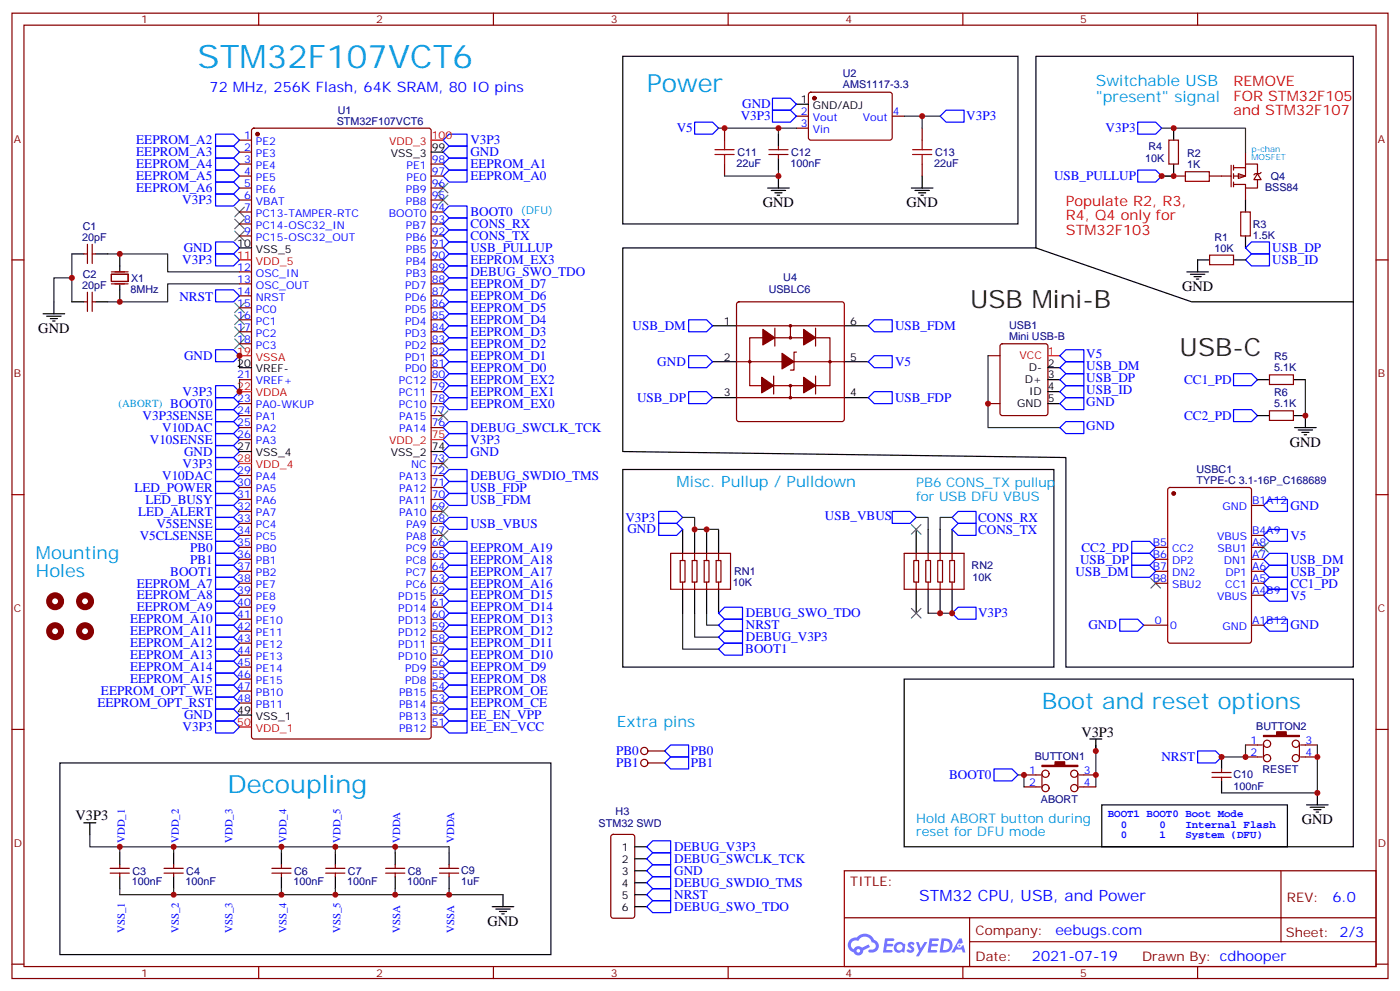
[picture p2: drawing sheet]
<svg xmlns="http://www.w3.org/2000/svg" width="412mm" height="292mm" viewBox="0 0 412 292" stroke-linecap="round" stroke-linejoin="round" font-family="sans-serif">
<g fill="none" stroke="#870000" stroke-width=".35">
<path d="M3.5 3.9h405.4v284.3h-405.4zM7.1 7.4h398.2v277.3h-398.2zM76.2 3.9v3.5M145.3 3.9v3.5M214.5 3.9v3.5M283.6 3.9v3.5M352.8 3.9v3.5M3.5 76.6h3.6M405.3 76.6h3.6M3.5 145.7h3.6M405.3 145.7h3.6M3.5 214.8h3.6"/>
<path d="M405.3 214.8h3.6M248.7 256.5h156.6v28.2h-156.6zM377.3 256.5v20.9M248.7 270.3h156.5M285.6 277.4h119.6M285.6 270.3v14.1M3.5 284h3.6M76.2 284.7v3.5M145.3 284.7v3.5M214.5 284.7v3.5M283.6 284.7v3.5M352.8 284.7v3.5"/>
<path d="M405.3 284h3.6"/>
</g>
<g fill="#5487ff">
<path d="M267.7 277.6a1.22 1.22 0 0 1 1.7 .3l-.4 .6a.47 .47 0 0 0-.3-.4 .47 .47 0 0 0-.5 .2l.1 .2a1.14 1.14 0 0 1 .8 1.8 1.14 1.14 0 0 1-1.9-.1l-.2-.1 .5-.6 .7 .4a.29 .29 0 0 0 .3-.2 .29 .29 0 0 0-.2-.3 1.04 1.04 0 0 1-.6-1.8z"/>
<path d="M260.7 276.4h2.4l.3 .2-.2 .5h-1.8l-.1 .9h1.5l.3 .4-.3 .3h-1.6l-.2 1.1 1.7 .1 .2 .3-.2 .3-2.6 .1z"/>
<path d="M273.8 276.4h2.4l.3 .2-.1 .5h-1.8l-.2 .9h1.6l.3 .4-.4 .3h-1.6l-.1 1.1 1.7 .1 .2 .3-.2 .3h-2.6z"/>
<path d="M282.6 276.4h.7l.3 1.3-.6 .3a.69 .69 0 0 0-1 .2 .69 .69 0 0 0 .4 1 .69 .69 0 0 0 .9-.6l.5-.3 .6 2.2h-.8l-.2-.8h-1.8l-.5 .8h-.8z"/>
<path d="M269.8 277.5h.8l.6 1.8 1.1-1.8h.9l-2.6 4.2h-.8l.9-1.6z"/>
<path d="M277.4 276.4l-.6 4.2h1.3a2.11 2.11 0 0 0 2.5-2.2 2.11 2.11 0 0 0-2.5-2zM278.1 277.1a1.39 1.39 0 0 1 1.7 1.5 1.39 1.39 0 0 1-1.8 1.2h-.3z"/>
<path d="M263.7 278a1.54 1.54 0 0 0-.1 2.2 1.54 1.54 0 0 0 2.2 .1l.6 .3 .3-2.3-.2-.3h-.4a1.49 1.49 0 0 0-2.4 0zM264 279a.94 .94 0 0 1 1.8 0 .94 .94 0 0 1-1.8 0z"/>
<path d="M250.4 276.8a2.18 2.18 0 0 0 1.1 3.7 1.44 1.44 0 0 0 1.6 .9 1.44 1.44 0 0 0 1.2-1.5l2-1-.5-.7-1.9 1a1.47 1.47 0 0 0-2.4 .4 1.39 1.39 0 0 1-.7-1.9 1.39 1.39 0 0 1 2-.5 2.12 2.12 0 0 1 2.2-1.3 2.12 2.12 0 0 1 1.9 1.7 1.14 1.14 0 0 1 1.1 1.4 1.14 1.14 0 0 1-1.7 .7 .43 .43 0 0 0-.5 .4 .43 .43 0 0 0 .4 .5 1.98 1.98 0 0 0 2.5-1.3 1.98 1.98 0 0 0-1.2-2.5 3.1 3.1 0 0 0-5.3-.7l-.9 .1zM252.3 280.1a.55 .55 0 0 1 1.1 0 .55 .55 0 0 1-1.1 0z"/>
<circle cx="282.6" cy="278.5" r=".26"/>
</g>
<g fill="none" stroke="#00f" stroke-width=".35">
<path d="M63.5 39.5h5.3l1.8 1.8-1.8 1.7h-5.3zM132.3 39.5h5.3v3.5h-5.3l-1.8-1.7zM204.6 36h5.3l1.8 1.7-1.8 1.8h-5.3zM227.5 32.5h5.3l1.8 1.7-1.8 1.8h-5.3zM227.5 28.9h5.3l1.8 1.8-1.8 1.8h-5.3zM278.7 32.5h5.3v3.5h-5.3l-1.8-1.8zM63.5 57.2h5.3l1.8 1.7-1.8 1.8h-5.3zM63.5 43h5.3l1.8 1.8-1.8 1.8h-5.3zM63.5 46.6h5.3l1.8 1.7-1.8 1.8h-5.3zM63.5 50.1h5.3l1.8 1.8-1.8 1.7h-5.3zM63.5 53.6h5.3l1.8 1.8-1.8 1.8h-5.3zM130.5 44.8l1.8-1.8h5.3v3.6h-5.3z"/>
<path d="M130.5 48.3l1.8-1.7h5.3v3.5h-5.3zM130.5 51.9l1.8-1.8h5.3v3.5h-5.3zM63.5 74.8h5.3l1.8 1.8-1.8 1.7h-5.3zM63.5 71.3h5.3l1.8 1.7-1.8 1.8h-5.3zM130.5 62.4l1.8-1.7h5.3v3.5h-5.3zM130.5 73l1.8-1.7h5.3v3.5h-5.3zM63.5 85.4h5.3l1.8 1.7-1.8 1.8h-5.3zM130.5 80.1l1.8-1.8h5.3v3.5h-5.3zM130.5 83.6l1.8-1.8h5.3v3.6h-5.3zM130.5 87.1l1.8-1.7h5.3v3.5h-5.3zM130.5 90.7l1.8-1.8h5.3v3.5h-5.3zM130.5 97.7l1.8-1.7h5.3v3.5h-5.3z"/>
<path d="M130.5 94.2l1.8-1.8h5.3v3.6h-5.3zM63.5 103h5.3l1.8 1.8-1.8 1.7h-5.3zM63.5 113.6h5.3l1.8 1.8-1.8 1.7h-5.3zM63.5 117.1h5.3l1.8 1.8-1.8 1.8h-5.3zM130.5 104.8l1.8-1.8h5.3v3.5h-5.3zM130.5 101.2l1.8-1.7h5.3v3.5h-5.3zM132.3 106.5h5.3v3.6h-5.3l-1.8-1.8zM312.2 115.4l1.8-1.8h5.3v3.5h-5.3zM314 110.1h5.3v3.5h-5.3l-1.8-1.8zM314 106.5h5.3v3.6h-5.3l-1.8-1.8zM314 103h5.3v3.5h-5.3l-1.8-1.7zM314 117.1h5.3v3.6h-5.3l-1.8-1.8z"/>
<path d="M63.5 131.2h5.3l1.8 1.8-1.8 1.8h-5.3zM63.5 138.3h5.3l1.8 1.8-1.8 1.7h-5.3zM63.5 124.2h5.3l1.8 1.7-1.8 1.8h-5.3zM63.5 127.7h5.3l1.8 1.8-1.8 1.7h-5.3zM63.5 120.7h5.3l1.8 1.7-1.8 1.8h-5.3zM130.5 129.5l1.8-1.8h5.3v3.5h-5.3zM130.5 133l1.8-1.8h5.3v3.6h-5.3zM130.5 125.9l1.8-1.7h5.3v3.5h-5.3zM314 124.2h5.3v3.5h-5.3l-1.8-1.8zM63.5 148.9h5.3l1.8 1.7-1.8 1.8h-5.3zM63.5 145.3h5.3l1.8 1.8-1.8 1.8h-5.3zM63.5 141.8h5.3l1.8 1.8-1.8 1.7h-5.3z"/>
<path d="M63.5 152.4h5.3l1.8 1.8-1.8 1.7h-5.3zM63.5 155.9h5.3l1.8 1.8-1.8 1.8h-5.3zM130.5 147.1l1.8-1.8h5.3v3.6h-5.3zM130.5 143.6l1.8-1.8h5.3v3.5h-5.3zM130.5 140.1l1.8-1.8h5.3v3.5h-5.3zM63.5 166.5h5.3l1.8 1.8-1.8 1.7h-5.3zM63.5 170h5.3l1.8 1.8-1.8 1.8h-5.3zM63.5 173.6h5.3l1.8 1.7-1.8 1.8h-5.3zM63.5 177.1h5.3l1.8 1.8-1.8 1.7h-5.3zM130.5 178.9l1.8-1.8h5.3v3.5h-5.3zM130.5 175.3l1.8-1.7h5.3v3.5h-5.3zM130.5 171.8l1.8-1.8h5.3v3.6h-5.3z"/>
<path d="M130.5 164.7l1.8-1.7h5.3v3.5h-5.3zM130.5 161.2l1.8-1.7h5.3v3.5h-5.3zM132.3 166.5h5.3v3.5h-5.3l-1.8-1.7zM213.4 178.9h5.3v3.5h-5.3l-1.7-1.8zM63.5 180.6h5.3l1.8 1.8-1.8 1.8h-5.3zM63.5 184.2h5.3l1.8 1.7-1.8 1.8h-5.3zM63.5 187.7h5.3l1.8 1.7-1.8 1.8h-5.3zM63.5 191.2h5.3l1.8 1.8-1.8 1.7h-5.3zM63.5 194.7h5.3l1.8 1.8-1.8 1.8h-5.3zM63.5 198.3h5.3l1.8 1.7-1.8 1.8h-5.3zM130.5 196.5l1.8-1.8h5.3v3.6h-5.3zM130.5 193l1.8-1.8h5.3v3.5h-5.3z"/>
<path d="M130.5 189.4l1.8-1.7h5.3v3.5h-5.3zM130.5 185.9l1.8-1.7h5.3v3.5h-5.3zM130.5 182.4l1.8-1.8h5.3v3.6h-5.3zM132.3 198.3h5.3v3.5h-5.3l-1.8-1.8zM211.7 184.2l1.7-1.8h5.3v3.5h-5.3zM63.5 212.4h5.3l1.8 1.7-1.8 1.8h-5.3zM63.5 208.8h5.3l1.8 1.8-1.8 1.8h-5.3zM130.5 207.1l1.8-1.8h5.3v3.5h-5.3zM130.5 203.6l1.8-1.8h5.3v3.5h-5.3zM130.5 210.6l1.8-1.8h5.3v3.6h-5.3zM130.5 214.1l1.8-1.7h5.3v3.5h-5.3zM292.8 226.5h5.3l1.8 1.7-1.8 1.8h-5.3z"/>
<path d="M352.8 221.2h5.3l1.7 1.8-1.7 1.7h-5.3zM190.5 260l1.8-1.8h5.3v3.6h-5.3zM190.5 252.9l1.8-1.7h5.3v3.5h-5.3zM190.5 249.4l1.8-1.7h5.3v3.5h-5.3zM192.3 254.7h5.3v3.5h-5.3l-1.8-1.7zM190.5 267.1l1.8-1.8h5.3v3.5h-5.3zM192.3 261.8h5.3v3.5h-5.3l-1.8-1.8z"/>
</g>
<g fill="none" stroke="#870000" stroke-width=".35">
<path d="M213.4 37.7v3.6M234.6 34.2h3.5M234.6 37.7h3.5M238.4 27.4l.4-.2h23.6l.4 .7v12.9l-.7 .5-23.5-.1-.5-.6v-12.7zM262.8 34.2h3.5M271.6 37.7v3.6M213.4 48.3v3.6M226.5 45.5h5.6M226.5 44.1h5.6M229.3 43v1.1M229.3 45.5v1.1M271.6 48.3v3.6"/>
<path d="M365.5 62.4h2.8v7.1h-2.8zM291 104.8h3.6M291 118.9h3.6M294.8 101.5l.5-.3h12.7l.6 .5 .1 20-.5 .7h-12.9l-.7-.4v-20zM197.6 163h17.6v10.6h-17.6zM200.4 165.1h1.4v6.4h-1.4zM201.1 163v2.1M201.1 171.5v2.1M203.9 165.1h1.4v6.4h-1.4zM204.6 163v2.1M204.6 171.5v2.1M207.4 165.1h1.4v6.4h-1.4z"/>
<path d="M208.1 163v2.1M208.1 171.5v2.1M211 165.1h1.4v6.4h-1.4zM211.7 163v2.1M211.7 171.5v2.1M266.3 163h17.7v10.6h-17.7zM269.2 165.1h1.4v6.4h-1.4zM269.9 163v2.1M269.9 171.5v2.1M272.7 165.1h1.4v6.4h-1.4zM273.4 163v2.1M273.4 171.5v2.1"/>
<path d="M276.2 165.1h1.4v6.4h-1.4zM276.9 163v2.1M276.9 171.5v2.1M279.8 165.1h1.4v6.4h-1.4zM280.5 163v2.1M280.5 171.5v2.1M366.9 219.4h4.9M372.2 219.1v4.2M382.8 219.1v4.2M383.1 219.4h5M301.6 228.2h5M301.6 231.8h5"/>
<path d="M306.9 227.9v4.2M317.5 227.9v4.2M317.9 228.2h4.9M317.9 231.8h4.9M366.9 223h4.9M383.1 223h5M32.5 257.2h5.6M32.5 255.8h5.6M35.3 254.7v1.1M35.3 257.2v1M48.3 257.2h5.7M48.3 255.8h5.7"/>
<path d="M51.2 254.7v1.1M51.2 257.2v1M80.1 257.2h5.6M80.1 255.8h5.6M82.9 254.7v1.1M82.9 257.2v1M96 257.2h5.6M96 255.8h5.6M98.8 254.7v1.1M98.8 257.2v1M113.6 257.2h5.6M113.6 255.8h5.6"/>
<path d="M116.4 254.7v1.1M116.4 257.2v1M129.5 257.2h5.6M129.5 255.8h5.6M132.3 254.7v1.1M132.3 257.2v1M180.2 246l.4-.2h5.7l.6 .4 .1 23.6-.5 .6-5.9 .1-.6-.5-.1-23.5z"/>
<circle cx="373.2" cy="219.1" r="1.06"/>
<circle cx="381.7" cy="219.1" r="1.06"/>
<circle cx="308" cy="227.9" r="1.06"/>
<circle cx="308" cy="232.1" r="1.06"/>
<circle cx="316.4" cy="227.9" r="1.06"/>
<circle cx="316.4" cy="232.1" r="1.06"/>
<circle cx="373.2" cy="223.3" r="1.06"/>
<circle cx="381.7" cy="223.3" r="1.06"/>
</g>
<g fill="none" stroke="#000" stroke-width=".35">
<path d="M183.4 16.6h116.5v49.4h-116.5zM229.3 39.5v3.5M234.6 30.7h3.5M226.1 55.4h6.4M227.2 56.1h4.2M228.2 56.8h2.2M229 57.5h.7M229.3 46.6v3.5M229.3 51.9v3.5M268.5 55.4h6.3M269.5 56.1h4.3M270.6 56.8h2.1"/>
<path d="M271.3 57.5h.7M271.6 51.9v3.5M366.9 58.9v3.5M366.9 69.5v3.5M12.7 92.4h6.3M13.8 93.1h4.2M14.8 93.8h2.1M15.5 94.5h.7M15.9 88.9v3.5M308.7 108.3h3.5M308.7 111.8h3.5M308.7 115.4h3.5"/>
<path d="M308.7 118.9h3.5M183.4 138.3h127v58.2h-127zM201.1 155.9v7.1M204.6 155.9v7.1M208.1 155.9v7.1M211.7 155.9v7.1M269.9 155.9v7.1M273.4 155.9v7.1M276.9 155.9v7.1M280.5 155.9v7.1M201.1 173.6v7M204.6 173.6v7"/>
<path d="M208.1 173.6v7M211.7 173.6v7M269.9 173.6v7M273.4 173.6v7M276.9 173.6v7M280.5 173.6v7M266.3 200h132.3v49.4h-132.3zM321 217.7h3.6M322.8 217.7v3.5M17.6 224.7h144.7v56.5h-144.7zM384.9 237.1h6.3M385.9 237.8h4.3"/>
<path d="M387 238.5h2.1M387.7 239.2h.7M388.1 233.5v3.6M24.7 242.4h3.5M26.5 242.4v3.5M35.3 251.2v3.5M35.3 258.2v3.6M51.2 251.2v3.5M51.2 258.2v3.6M82.9 251.2v3.5M82.9 258.2v3.6M98.8 251.2v3.5"/>
<path d="M98.8 258.2v3.6M116.4 251.2v3.5M116.4 258.2v3.6M132.3 251.2v3.5M132.3 258.2v3.6M187 249.4h3.5M187 252.9h3.5M187 256.5h3.5M187 260h3.5M145 267.1h6.3M146 267.8h4.3M147.1 268.5h2.1"/>
<path d="M147.8 269.2h.7M148.2 263.5v3.6M187 263.5h3.5M187 267.1h3.5"/>
</g>
<g fill="none" stroke="#008700" stroke-width=".35">
<path d="M211.7 37.7h17.6v1.8M229.3 37.7h5.3M266.3 34.2h10.6M271.6 34.2v3.5M229.3 50.1v1.8h-15.9M21.2 74.8v14.1M31.7 74.8h17.7v5.3h21.2M21.2 81.8h-5.3v7.1M70.6 83.6h-21.2v5.3h-17.7M70.6 104.8v3.5M70.6 111.8v3.6M291 104.8v21.1h21.2"/>
<path d="M201.1 180.6v10.6h10.6M204.6 180.6v7.1h7.1M208.1 180.6v3.6h3.6M322.8 219.4v12.4M366.9 219.4v3.6h-7.1M388.1 219.4v14.1h-28.3M299.9 228.2h1.7v3.6M26.5 245.9v3.5h105.8v1.8M35.3 249.4v1.8M51.2 249.4v1.8M82.9 249.4v1.8M98.8 249.4v1.8"/>
<path d="M116.4 249.4v1.8M35.3 261.8v1.7h112.9M51.2 261.8v1.7M82.9 261.8v1.7M98.8 261.8v1.7M116.4 261.8v1.7M132.3 261.8v1.7"/>
</g>
<g fill="#870000" stroke="#870000" stroke-width=".35">
<path d="M372.2 216.6h3.9v-1.1h2.8v1.1h3.9v.4h-10.6z"/>
<path d="M306.9 225.4h3.9v-1h2.8v1h3.9v.4h-10.6z"/>
<circle cx="239.9" cy="28.9" r=".53"/>
</g>
<g fill="none" stroke="#3c3" stroke-width=".35">
<path d="M129.1 54l2.8 2.8M129.1 57.5l2.8 2.8M131.9 54l-2.8 2.8M131.9 57.5l-2.8 2.8M69.1 61l2.9 2.9M69.1 64.6l2.9 2.8M69.1 68.1l2.9 2.8M72 61l-2.9 2.9M72 64.6l-2.9 2.8M72 68.1l-2.9 2.8M69.1 99.8l2.9 2.9M72 99.8l-2.9 2.9"/>
<path d="M129.1 135.1l2.8 2.8M131.9 135.1l-2.8 2.8"/>
</g>
<path d="M308.7 104.8h3.5" fill="none" stroke="#f00" stroke-width=".35"/>
<path d="M210.6 45.5h5.7M210.6 44.1h5.7M213.4 41.3v2.8M213.4 45.5v2.8M268.8 45.5h5.7M268.8 44.1h5.7M271.6 41.3v2.8M271.6 45.5v2.8" fill="none" stroke="#a10000" stroke-width=".35"/>
<path d="M18 177.1a1.76 1.76 0 0 0-2.6-1.6 1.76 1.76 0 0 0-.1 3.1 1.76 1.76 0 0 0 2.7-1.4M26.8 177.1a1.76 1.76 0 0 0-2.6-1.6 1.76 1.76 0 0 0-.1 3.1 1.76 1.76 0 0 0 2.7-1.4M18 185.9a1.76 1.76 0 0 0-2.6-1.5 1.76 1.76 0 0 0-.1 3 1.76 1.76 0 0 0 2.7-1.3M26.8 185.9a1.76 1.76 0 0 0-2.6-1.5 1.76 1.76 0 0 0-.1 3 1.76 1.76 0 0 0 2.7-1.3" fill="none" stroke="#850000" stroke-width="1.8"/>
<path d="M364.8 51.2l2.1 .7-2.1 .7z" fill="#fff" stroke="#870000" stroke-width=".35"/>
<g fill="none" stroke="#870000" stroke-width=".35">
<path d="M359.8 51.9h2.9M362.7 48.7v6.3M363.4 49.4h3.5M363.4 48.7v1.4M363.4 51.2v1.4M363.4 53.6v1.4M366.9 48.3h3.5v2.9M366.9 48.3v3.6h-3.5M366.9 44.8v3.5M366.9 55.4v3.5M370.4 51.2l1.1 1.7h-2.1zM370.4 52.9v2.5h-3.5v-1.1h-3.5"/>
<path d="M371.5 50.8l-.4 .4h-1.4l-.3 .3"/>
</g>
<path d="M335.1 36h5.3l1.8 1.7-1.8 1.8h-5.3zM335.1 50.1h5.3l1.8 1.8-1.8 1.7h-5.3zM366.9 73l1.8-1.7h5.2v3.5h-5.2z" fill="none" stroke="#00f" stroke-width=".35"/>
<path d="M342.2 37.7h24.7v7.1" fill="none" stroke="#008700" stroke-width=".35"/>
<path d="M352.8 76.6v3.5M349.6 80.1h6.4M350.7 80.8h4.2M351.7 81.5h2.1M352.4 82.2h.7" fill="none" stroke="#000" stroke-width=".35"/>
<path d="M217.2 89.1l.5-.2h30.3l.5 .2 .2 .5v33.9l-.2 .5-.5 .2h-30.3l-.5-.3-.2-.4v-33.9z" fill="#fff" stroke="#870000" stroke-width=".35"/>
<g fill="none" stroke="#000" stroke-width=".35">
<path d="M345.7 37.7v3.6M127 44.8h3.5M345.7 48.3v3.6M21.2 74.8h3.5M28.2 74.8h3.5M35.3 74.8v4.9M70.6 73h3.5M183.4 73h121.8v-56.4h93.4v179.9h-84.6v-61.7l-130.6-1.8zM305.2 73l45.8 15.9h47.6M352.8 76.6h3.5M363.4 76.6h3.5M21.2 88.9h3.5"/>
<path d="M28.2 88.9h3.5M35.3 84v4.9M209.9 96h7.1M248.7 96h7.1M70.6 108.3h3.5M209.9 106.5h7.1M209.9 117.1h7.1M248.7 106.5h7.1M248.7 117.1h7.1M370.4 111.8h3.5M381 111.8h3.5M70.6 133h3.5"/>
<path d="M127 133h3.5M370.4 122.4h3.5M381 122.4h3.5v3.5M381.4 125.9h6.3M382.4 126.6h4.2M383.5 127.4h2.1M384.2 128.1h.7M70.6 210.6h3.5M324.6 237.1h54.6v12.3h-54.6zM359.8 223v3.5M359.8 230v3.5"/>
</g>
<g fill="none" stroke="#870000" stroke-width=".35">
<path d="M74.3 38l.5-.3h51.5l.6 .5 .1 178.8-.5 .6-51.7 .1-.7-.5v-178.7zM70.6 51.9h3.5M70.6 41.3h3.5M70.6 44.8h3.5M70.6 48.3h3.5M70.6 55.4h3.5M70.6 58.9h3.5M127 51.9h3.5M127 48.3h3.5M127 55.4h3.5M127 58.9h3.5M344.3 41.3h2.8v7h-2.8z"/>
<path d="M345.7 51.9h3.5M349.2 50.6h7v2.8h-7zM356.3 51.9h3.5M24.7 74.8h1.1M25.8 72v5.6M27.2 72v5.6M27.2 74.8h1M70.6 62.4h3.5M70.6 66h3.5M70.6 69.5h3.5M127 62.4h3.5M127 66h3.5"/>
<path d="M127 69.5h3.5M127 76.6h3.5M127 73h3.5M356.3 75.1h7.1v2.9h-7.1zM24.7 88.9h1.1M25.8 86.1v5.6M27.2 86.1v5.6M27.2 88.9h1M32.8 80.8h4.9v2.1h-4.9zM32.8 80.1h4.9M32.8 83.6h4.9M70.6 80.1h3.5"/>
<path d="M70.6 83.6h3.5M70.6 87.1h3.5M70.6 90.7h3.5M70.6 94.2h3.5M70.6 97.7h3.5M127 80.1h3.5M127 83.6h3.5M127 87.1h3.5M127 90.7h3.5M127 94.2h3.5M127 97.7h3.5M217 96h31.7"/>
<path d="M220.8 99.5h23.7v14.1h-23.7zM228.2 96.7v5.3M232.8 96v3.5M240.2 96.7v5.3M70.6 101.2h3.5M70.6 111.8h3.5M70.6 118.9h3.5M127 101.2h3.5M127 111.8h3.5M127 118.9h3.5M127 115.4h3.5M127 108.3h3.5"/>
<path d="M127 104.8h3.5M217 117.1h31.7M217 106.5h31.7M227.9 110.8v5.3M232.8 113.6v3.5M234.6 103.7h-.7v5.3h-1.1M240.2 110.8v5.3M373.9 110.4h7.1v2.8h-7.1zM70.6 122.4h3.5M70.6 125.9h3.5M70.6 129.5h3.5M127 122.4h3.5"/>
<path d="M127 125.9h3.5M127 136.5h3.5M373.9 121h7.1v2.8h-7.1zM70.6 140.1h3.5M70.6 143.6h3.5M70.6 147.1h3.5M70.6 150.6h3.5M70.6 154.2h3.5M70.6 157.7h3.5M127 140.1h3.5M127 143.6h3.5M127 147.1h3.5"/>
<path d="M127 150.6h3.5M127 154.2h3.5M127 157.7h3.5M344.2 143.8l.5-.2h23.2l.7 .4 .1 44.7-.5 .7h-23.5l-.7-.4v-44.7zM368.7 157.7h3.5M368.7 148.9h3.5M70.6 161.2h3.5M70.6 164.7h3.5M70.6 168.3h3.5M70.6 171.8h3.5M70.6 175.3h3.5M70.6 178.9h3.5"/>
<path d="M127 161.2h3.5M127 164.7h3.5M127 168.3h3.5M127 171.8h3.5M127 175.3h3.5M127 178.9h3.5M340.4 161.2h3.6M340.4 164.7h3.6M340.4 168.3h3.6M340.4 171.8h3.6M368.7 161.2h3.5M368.7 164.7h3.5"/>
<path d="M368.7 168.3h3.5M368.7 171.8h3.5M368.7 175.3h3.5M70.6 182.4h3.5M70.6 185.9h3.5M70.6 189.4h3.5M70.6 193h3.5M70.6 196.5h3.5M127 182.4h3.5M127 185.9h3.5M127 189.4h3.5M127 193h3.5"/>
<path d="M127 196.5h3.5M336.9 184.2h7.1M368.7 184.2h3.5M70.6 200h3.5M70.6 203.6h3.5M70.6 207.1h3.5M127 200h3.5M127 203.6h3.5M127 207.1h3.5M127 214.1h3.5M127 210.6h3.5M190.9 221.2h4.9"/>
<path d="M190.9 224.7h4.9M357 229h5.7M357 227.5h5.7M359.8 226.5v1M359.8 229v1"/>
<circle cx="232.8" cy="96" r=".35"/>
<circle cx="232.8" cy="99.5" r=".35"/>
<circle cx="220.8" cy="106.5" r=".35"/>
<circle cx="232.8" cy="113.6" r=".35"/>
<circle cx="232.8" cy="117.1" r=".35"/>
<circle cx="244.5" cy="106.5" r=".35"/>
<circle cx="189.8" cy="221.2" r="1.06"/>
<circle cx="189.8" cy="224.7" r="1.06"/>
</g>
<g fill="#870000" stroke="#870000" stroke-width=".35">
<path d="M230.4 104.1l3.5 2.4-3.5 2.2z"/>
<path d="M224.7 97l3.5 2.5-3.5 2.1z"/>
<path d="M236.7 97l3.5 2.5-3.5 2.1z"/>
<path d="M224.4 111.1l3.5 2.5-3.5 2.1z"/>
<path d="M236.7 111.1l3.5 2.5-3.5 2.1z"/>
<circle cx="75.8" cy="39.5" r=".53"/>
<circle cx="345.7" cy="145.3" r=".53"/>
</g>
<g fill="none" stroke="#00f" stroke-width=".35">
<path d="M130.5 69.5l1.8-1.8h5.3v3.6h-5.3zM130.5 66l1.8-1.8h5.3v3.5h-5.3zM130.5 76.6l1.8-1.8h5.3v3.5h-5.3zM366.9 76.6l1.8-1.8h5.2v3.5h-5.2zM202.8 94.2h5.3l1.8 1.8-1.8 1.7h-5.3zM255.8 96l1.7-1.8h5.3v3.5h-5.3zM130.5 118.9l1.8-1.8h5.3v3.6h-5.3zM132.3 113.6h5.3v3.5h-5.3l-1.8-1.7zM132.3 110.1h5.3v3.5h-5.3l-1.8-1.8zM202.8 104.8h5.3l1.8 1.7-1.8 1.8h-5.3zM202.8 115.4h5.3l1.8 1.7-1.8 1.8h-5.3zM255.8 106.5l1.7-1.7h5.3v3.5h-5.3z"/>
<path d="M255.8 117.1l1.7-1.7h5.3v3.5h-5.3zM363.4 110.1h5.3l1.7 1.7-1.7 1.8h-5.3zM63.5 134.8h5.3l1.8 1.7-1.8 1.8h-5.3zM363.4 120.7h5.3l1.7 1.7-1.7 1.8h-5.3zM63.5 159.5h5.3l1.8 1.7-1.8 1.8h-5.3zM130.5 154.2l1.8-1.8h5.3v3.5h-5.3zM194 154.2h5.3l1.8 1.7-1.8 1.8h-5.3zM194 150.6h5.3l1.8 1.8-1.8 1.8h-5.3zM262.8 150.6h5.3l1.8 1.8-1.8 1.8h-5.3zM280.5 155.9l1.7-1.7h5.3v3.5h-5.3zM282.2 150.6h5.3v3.6h-5.3l-1.7-1.8zM333.4 159.5h5.3l1.7 1.7-1.7 1.8h-5.3z"/>
<path d="M372.2 148.9l1.7-1.8h5.3v3.5h-5.3zM372.2 157.7l1.7-1.8h5.3v3.6h-5.3zM63.5 163h5.3l1.8 1.7-1.8 1.8h-5.3zM282.2 178.9h5.3v3.5h-5.3l-1.7-1.8zM333.4 163h5.3l1.7 1.7-1.7 1.8h-5.3zM333.4 166.5h5.3l1.7 1.8-1.7 1.7h-5.3zM372.2 164.7l1.7-1.7h5.3v3.5h-5.3zM372.2 168.3l1.7-1.8h5.3v3.5h-5.3zM372.2 175.3l1.7-1.7h5.3v3.5h-5.3zM373.9 170h5.3v3.6h-5.3l-1.7-1.8zM211.7 191.2l1.7-1.8h5.3v3.6h-5.3zM213.4 185.9h5.3v3.5h-5.3l-1.7-1.7z"/>
<path d="M329.8 182.4h5.3l1.8 1.8-1.8 1.7h-5.3zM372.2 184.2l1.7-1.8h5.3v3.5h-5.3zM63.5 201.8h5.3l1.8 1.8-1.8 1.7h-5.3zM63.5 205.3h5.3l1.8 1.8-1.8 1.7h-5.3zM197.6 219.4h5.2v3.6h-5.2l-1.8-1.8zM197.6 223h5.2v3.5h-5.2l-1.8-1.8z"/>
</g>
<path d="M342.2 51.9h3.5M384.5 111.8v10.6M201.1 152.4h3.5v3.5h7.1M269.9 152.4h3.5v3.5M280.5 152.4h-3.6v3.5M273.4 180.6h7.1" fill="none" stroke="#008700" stroke-width=".35"/>
<g fill="none" stroke="#3c3" stroke-width=".35">
<path d="M69.1 92.8l2.9 2.8M69.1 89.3l2.9 2.8M69.1 96.3l2.9 2.8M72 92.8l-2.9 2.8M72 89.3l-2.9 2.8M72 96.3l-2.9 2.8M129.1 121l2.8 2.8M131.9 121l-2.8 2.8M129.1 149.2l2.8 2.8M129.1 156.3l2.8 2.8M131.9 149.2l-2.8 2.8M131.9 156.3l-2.8 2.8"/>
<path d="M268.5 154.5l2.8 2.8M271.3 154.5l-2.8 2.8M370.8 159.8l2.8 2.8M373.6 159.8l-2.8 2.8M268.5 179.2l2.8 2.8M271.3 179.2l-2.8 2.8M339 170.4l2.8 2.8M341.8 170.4l-2.8 2.8"/>
</g>
<path d="M127 41.3h3.5M70.6 76.6h3.5M70.6 104.8h3.5M70.6 115.4h3.5M70.6 136.5h3.5M127 129.5h3.5M70.6 214.1h3.5" fill="none" stroke="#f00" stroke-width=".35"/>
<g fill="#c00">
<circle cx="51.2" cy="249.4" r=".88"/>
<circle cx="21.2" cy="81.8" r=".88"/>
<circle cx="82.9" cy="249.4" r=".88"/>
<circle cx="98.8" cy="249.4" r=".88"/>
<circle cx="116.4" cy="249.4" r=".88"/>
<circle cx="388.1" cy="223" r=".88"/>
<circle cx="366.9" cy="223" r=".88"/>
<circle cx="301.6" cy="228.2" r=".88"/>
<circle cx="322.8" cy="228.2" r=".88"/>
<circle cx="291" cy="118.9" r=".88"/>
<circle cx="35.3" cy="249.4" r=".88"/>
<circle cx="51.2" cy="263.5" r=".88"/>
<circle cx="82.9" cy="263.5" r=".88"/>
<circle cx="98.8" cy="263.5" r=".88"/>
<circle cx="116.4" cy="263.5" r=".88"/>
<circle cx="322.8" cy="221.2" r=".88"/>
<circle cx="271.6" cy="34.2" r=".88"/>
<circle cx="213.4" cy="37.7" r=".88"/>
<circle cx="229.3" cy="51.9" r=".88"/>
<circle cx="229.3" cy="37.7" r=".88"/>
<circle cx="132.3" cy="263.5" r=".88"/>
<circle cx="345.7" cy="51.9" r=".88"/>
<circle cx="342.2" cy="51.9" r=".88"/>
<circle cx="359.8" cy="223" r=".88"/>
<circle cx="388.1" cy="233.5" r=".88"/>
<circle cx="70.6" cy="104.8" r=".88"/>
<circle cx="35.3" cy="88.9" r=".88"/>
<circle cx="35.3" cy="74.8" r=".88"/>
<circle cx="384.5" cy="122.4" r=".88"/>
<circle cx="345.7" cy="37.7" r=".88"/>
<circle cx="280.5" cy="180.6" r=".88"/>
<circle cx="276.9" cy="180.6" r=".88"/>
<circle cx="70.6" cy="115.4" r=".88"/>
<circle cx="208.1" cy="155.9" r=".88"/>
<circle cx="204.6" cy="155.9" r=".88"/>
</g>
<text font-size="9.5" fill="#09f" x="58.2" y="20.1">STM32F107VCT6</text>
<g font-size="7.4" fill="#09f">
<text x="190.5" y="27.2">Power</text>
<text x="67" y="233.5">Decoupling</text>
</g>
<g font-size="7.4" fill="#330">
<text x="285.8" y="90.7">USB Mini-B</text>
<text x="347.5" y="104.8">USB-C</text>
</g>
<text font-size="6.7" fill="#09f" x="306.9" y="208.8">Boot and reset options</text>
<g font-size="5.3" fill="#09f">
<text x="10.6" y="164.7">Mounting</text>
<text x="10.6" y="170">Holes</text>
</g>
<g font-size="4.6" fill="#09f">
<text x="322.8" y="25.4">Switchable USB</text>
<text x="322.8" y="30">&quot;present&quot; signal</text>
<text x="199.3" y="143.6">Misc. Pullup / Pulldown</text>
<text x="181.7" y="214.1">Extra pins</text>
</g>
<text font-size="4.6" fill="#00f" x="270.8" y="265.5">STM32 CPU, USB, and Power</text>
<g font-size="4.2" fill="#00f">
<text x="61.7" y="27.2">72 MHz, 256K Flash, 64K SRAM, 80 IO pins</text>
<text x="392.5" y="265.7">6.0</text>
<text x="310.9" y="275.3">eebugs.com</text>
<text x="304" y="283.1">2021-07-19</text>
</g>
<g font-size="4.2" fill="#f00">
<text x="363.4" y="25.4">REMOVE</text>
<text x="363.4" y="29.6">FOR STM32F105</text>
<text x="363.4" y="33.9">and STM32F107</text>
<text x="314" y="60.7">Populate R2, R3,</text>
<text x="314" y="64.9">R4, Q4 only for</text>
<text x="314" y="69.1">STM32F103</text>
</g>
<g font-size="4.2">
<text x="224.7" y="61">GND</text>
<text x="267.1" y="61">GND</text>
<text x="348.2" y="85.7">GND</text>
<text x="11.3" y="98.1">GND</text>
<text x="379.9" y="131.6">GND</text>
<text x="318.6" y="217">V3P3</text>
<text x="22.2" y="241.7">V3P3</text>
<text x="383.5" y="242.7">GND</text>
<text x="143.6" y="272.7">GND</text>
</g>
<g font-size="3.9" fill="#00f">
<text x="218.2" y="35.4">V3P3</text>
<text x="218.6" y="31.9">GND</text>
<text x="284.6" y="35.4">V3P3</text>
<text x="199.4" y="39">V5</text>
<text x="325.7" y="39">V3P3</text>
<text x="40.1" y="42.5">EEPROM_A2</text>
<text x="40.1" y="46">EEPROM_A3</text>
<text x="138.6" y="46">GND</text>
<text x="138.6" y="42.5">V3P3</text>
<text x="40.1" y="49.5">EEPROM_A4</text>
<text x="40.1" y="53.1">EEPROM_A5</text>
<text x="138.6" y="49.6">EEPROM_A1</text>
<text x="138.6" y="53.1">EEPROM_A0</text>
<text x="310.5" y="53.1">USB_PULLUP</text>
<text x="40.1" y="56.6">EEPROM_A6</text>
<text x="53.7" y="60.1">V3P3</text>
<text x="138.6" y="63.7">BOOT0</text>
<text x="138.6" y="70.7">CONS_TX</text>
<text x="138.6" y="67.2">CONS_RX</text>
<text x="53.7" y="77.8">V3P3</text>
<text x="54.1" y="74.2">GND</text>
<text x="138.6" y="74.2">USB_PULLUP</text>
<text x="138.6" y="77.8">EEPROM_EX3</text>
<text x="374.8" y="74.2">USB_DP</text>
<text x="374.8" y="77.8">USB_ID</text>
<text x="138.6" y="81.3">DEBUG_SWO_TDO</text>
<text x="52.8" y="88.7">NRST</text>
<text x="138.6" y="84.8">EEPROM_D7</text>
<text x="138.6" y="88.4">EEPROM_D6</text>
<text x="138.6" y="91.9">EEPROM_D5</text>
<text x="138.6" y="95.4">EEPROM_D4</text>
<text x="138.6" y="98.9">EEPROM_D3</text>
<text x="186.3" y="97.2">USB_DM</text>
<text x="263.6" y="97.1">USB_FDM</text>
<text x="54.2" y="106">GND</text>
<text x="138.6" y="106">EEPROM_D1</text>
<text x="138.6" y="102.5">EEPROM_D2</text>
<text x="193.6" y="107.7">GND</text>
<text x="263.6" y="107.7">V5</text>
<text x="320" y="105.5">V5</text>
<text x="138.6" y="109.5">EEPROM_D0</text>
<text x="138.6" y="113.1">EEPROM_EX2</text>
<text x="320" y="112.5">USB_DP</text>
<text x="320" y="109">USB_DM</text>
<text x="348.8" y="113">CC1_PD</text>
<text x="53.8" y="116.6">V3P3</text>
<text x="138.6" y="116.6">EEPROM_EX1</text>
<text x="187.6" y="118.3">USB_DP</text>
<text x="263.6" y="118.3">USB_FDP</text>
<text x="320" y="119.6">GND</text>
<text x="320" y="116.1">USB_ID</text>
<text x="42" y="123.7">V3P3SENSE</text>
<text x="50.2" y="120.1">BOOT0</text>
<text x="138.6" y="120.2">EEPROM_EX0</text>
<text x="348.8" y="123.6">CC2_PD</text>
<text x="44.1" y="130.7">V10SENSE</text>
<text x="47.8" y="127.2">V10DAC</text>
<text x="138.6" y="130.7">V3P3</text>
<text x="138.6" y="127.2">DEBUG_SWCLK_TCK</text>
<text x="320" y="126.6">GND</text>
<text x="53.8" y="137.8">V3P3</text>
<text x="54.2" y="134.2">GND</text>
<text x="138.6" y="134.2">GND</text>
<text x="47.8" y="141.3">V10DAC</text>
<text x="138.6" y="141.3">DEBUG_SWDIO_TMS</text>
<text x="39.6" y="144.8">LED_POWER</text>
<text x="42.9" y="148.4">LED_BUSY</text>
<text x="138.6" y="148.3">USB_FDM</text>
<text x="138.6" y="144.8">USB_FDP</text>
<text x="40.7" y="151.9">LED_ALERT</text>
<text x="46.1" y="155.4">V5SENSE</text>
<text x="138.6" y="155.4">USB_VBUS</text>
<text x="184.2" y="153.6">V3P3</text>
<text x="243" y="153.3">USB_VBUS</text>
<text x="288.1" y="153.7">CONS_RX</text>
<text x="380.1" y="150.1">GND</text>
<text x="41.2" y="158.9">V5CLSENSE</text>
<text x="184.8" y="157.1">GND</text>
<text x="288.1" y="157.2">CONS_TX</text>
<text x="380.1" y="158.9">V5</text>
<text x="56" y="162.5">PB0</text>
<text x="56" y="166">PB1</text>
<text x="138.5" y="166">EEPROM_A18</text>
<text x="138.5" y="162.5">EEPROM_A19</text>
<text x="318.2" y="166">USB_DP</text>
<text x="318.6" y="162.5">CC2_PD</text>
<text x="380.1" y="166">USB_DM</text>
<text x="40.3" y="173">EEPROM_A7</text>
<text x="50.2" y="169.5">BOOT1</text>
<text x="138.5" y="173">EEPROM_A16</text>
<text x="138.5" y="169.5">EEPROM_A17</text>
<text x="316.8" y="169.5">USB_DM</text>
<text x="380.1" y="169.5">USB_DP</text>
<text x="380.1" y="173.1">CC1_PD</text>
<text x="40.3" y="176.6">EEPROM_A8</text>
<text x="138.6" y="176.6">EEPROM_D15</text>
<text x="380.1" y="176.6">V5</text>
<text x="38.3" y="183.6">EEPROM_A10</text>
<text x="40.3" y="180.1">EEPROM_A9</text>
<text x="138.6" y="183.6">EEPROM_D13</text>
<text x="138.6" y="180.1">EEPROM_D14</text>
<text x="219.7" y="181.9">DEBUG_SWO_TDO</text>
<text x="219.7" y="185.4">NRST</text>
<text x="288.1" y="181.9">V3P3</text>
<text x="320.6" y="185.4">GND</text>
<text x="380.1" y="185.4">GND</text>
<text x="38.3" y="187.2">EEPROM_A11</text>
<text x="38.3" y="190.7">EEPROM_A12</text>
<text x="138.6" y="190.7">EEPROM_D11</text>
<text x="138.6" y="187.1">EEPROM_D12</text>
<text x="219.7" y="188.9">DEBUG_V3P3</text>
<text x="38.3" y="194.2">EEPROM_A13</text>
<text x="38.3" y="197.7">EEPROM_A14</text>
<text x="138.6" y="197.7">EEPROM_D9</text>
<text x="138.6" y="194.2">EEPROM_D10</text>
<text x="219.5" y="192.3">BOOT1</text>
<text x="38.3" y="201.3">EEPROM_A15</text>
<text x="138.6" y="201.2">EEPROM_D8</text>
<text x="28.7" y="208.3">EEPROM_OPT_RST</text>
<text x="29.7" y="204.8">EEPROM_OPT_WE</text>
<text x="138.6" y="208.3">EEPROM_CE</text>
<text x="138.6" y="204.8">EEPROM_OE</text>
<text x="53.8" y="215.4">V3P3</text>
<text x="54.2" y="211.9">GND</text>
<text x="138.6" y="211.8">EE_EN_VPP</text>
<text x="138.6" y="215.4">EE_EN_VCC</text>
<text x="181.5" y="222.4">PB0</text>
<text x="181.5" y="225.9">PB1</text>
<text x="203.5" y="222.4">PB0</text>
<text x="203.5" y="225.9">PB1</text>
<text x="342.1" y="224.2">NRST</text>
<text x="279.6" y="229.5">BOOT0</text>
<text x="198.6" y="250.7">DEBUG_V3P3</text>
<text x="198.6" y="254.3">DEBUG_SWCLK_TCK</text>
<text x="198.6" y="257.8">GND</text>
<text x="198.6" y="261.4">DEBUG_SWDIO_TMS</text>
<text x="198.6" y="264.9">NRST</text>
<text x="198.6" y="268.4">DEBUG_SWO_TDO</text>
</g>
<g font-size="3.9" fill="#09f">
<text x="269.9" y="143.6">PB6 CONS_TX pullup</text>
<text x="269.9" y="147.5">for USB DFU VBUS</text>
<text x="269.9" y="242.4">Hold ABORT button during</text>
<text x="269.9" y="246.2">reset for DFU mode</text>
</g>
<g font-size="3.9" fill="#800">
<text x="250.5" y="261.1">TITLE:</text>
<text x="379.1" y="265.7">REV:</text>
<text x="287.4" y="275.3">Company:</text>
<text x="378.7" y="275.9">Sheet: 2/3</text>
<text x="287.4" y="282.9">Date:</text>
<text x="336.4" y="283">Drawn By: cdhooper</text>
</g>
<g font-size="3.2" fill="#800">
<text x="41.6" y="6.9">1</text>
<text x="110.8" y="6.9">2</text>
<text x="179.9" y="6.9">3</text>
<text x="249.1" y="6.9">4</text>
<text x="318.2" y="6.9">5</text>
<text x="4.1" y="42">A</text>
<text x="405.9" y="42">A</text>
<text x="4.1" y="111.1">B</text>
<text x="405.9" y="111.1">B</text>
<text x="4.1" y="180.3">C</text>
<text x="405.9" y="180.3">C</text>
<text x="4.1" y="249.4">D</text>
<text x="405.9" y="249.4">D</text>
<text x="41.6" y="287.7">1</text>
<text x="110.8" y="287.7">2</text>
<text x="179.9" y="287.7">3</text>
<text x="249.1" y="287.7">4</text>
<text x="318.2" y="287.7">5</text>
</g>
<g font-size="3.2" fill="#000080">
<text x="248.3" y="22.8">U2</text>
<text x="248.3" y="26">AMS1117-3.3</text>
<text x="99.5" y="33.5">U1</text>
<text x="99.2" y="36.7">STM32F107VCT6</text>
<text x="217.2" y="45.9">C11</text>
<text x="233" y="45.9">C12</text>
<text x="275.4" y="45.9">C13</text>
<text x="337.4" y="47.7">10K</text>
<text x="338.3" y="44.2">R4</text>
<text x="349.7" y="46.3">R2</text>
<text x="217" y="49.2">22uF</text>
<text x="232.8" y="49.1">100nF</text>
<text x="275.2" y="49.2">22uF</text>
<text x="349.7" y="49.5">1K</text>
<text x="374.3" y="53">Q4</text>
<text x="372.7" y="56.2">BSS84</text>
<text x="24.2" y="70.9">20pF</text>
<text x="24.4" y="67.7">C1</text>
<text x="357.7" y="70.9">R1</text>
<text x="369" y="70.3">1.5K</text>
<text x="369" y="67.1">R3</text>
<text x="357.7" y="74.1">10K</text>
<text x="24.4" y="81.8">C2</text>
<text x="38.6" y="83">X1</text>
<text x="230.7" y="82.9">U4</text>
<text x="24.2" y="85">20pF</text>
<text x="38.5" y="86.2">8MHz</text>
<text x="226.4" y="86.4">USBLC6</text>
<text x="297.3" y="100">Mini USB-B</text>
<text x="297.3" y="96.8">USB1</text>
<text x="375.3" y="106.2">R5</text>
<text x="375.3" y="109.4">5.1K</text>
<text x="375.3" y="119.9">5.1K</text>
<text x="375.3" y="116.7">R6</text>
<text x="352.4" y="142.5">TYPE-C 3.1-16P_C168689</text>
<text x="352.4" y="139.3">USBC1</text>
<text x="286.2" y="167.6">RN2</text>
<text x="215.9" y="172.5">10K</text>
<text x="216.3" y="169.3">RN1</text>
<text x="286.5" y="171.2">10K</text>
<text x="370.1" y="215">BUTTON2</text>
<text x="304.8" y="223.8">BUTTON1</text>
<text x="371.9" y="227.6">RESET</text>
<text x="363.4" y="232.5">100nF</text>
<text x="363.4" y="229.3">C10</text>
<text x="181.3" y="240">H3</text>
<text x="306.6" y="236.4">ABORT</text>
<text x="176.3" y="243.5">STM32 SWD</text>
<text x="39" y="257.6">C3</text>
<text x="54.9" y="257.6">C4</text>
<text x="86.6" y="257.6">C6</text>
<text x="102.5" y="257.6">C7</text>
<text x="120.1" y="257.6">C8</text>
<text x="135.8" y="257.5">C9</text>
<text x="38.8" y="260.8">100nF</text>
<text x="54.7" y="260.8">100nF</text>
<text x="86.4" y="260.8">100nF</text>
<text x="102.3" y="260.8">100nF</text>
<text x="119.9" y="260.8">100nF</text>
<text x="135.8" y="260.8">1uF</text>
</g>
<g font-size="3.2">
<text x="235.9" y="30.3">1</text>
<text x="239.4" y="32.1">GND/ADJ</text>
<text x="115.2" y="46.2">VSS_3</text>
<text x="127.2" y="44.5">99</text>
<text x="69.9" y="72.7">10</text>
<text x="75.4" y="74.4">VSS_5</text>
<text x="213.2" y="95.6">1</text>
<text x="250.5" y="95.6">6</text>
<text x="69.9" y="108">20</text>
<text x="213.2" y="106.2">2</text>
<text x="250.5" y="106.2">5</text>
<text x="308.7" y="108">2</text>
<text x="75.4" y="109.7">VREF-</text>
<text x="301.9" y="112.9">D+</text>
<text x="303" y="109.4">D-</text>
<text x="308.7" y="111.5">3</text>
<text x="213.2" y="116.8">3</text>
<text x="250.5" y="116.8">4</text>
<text x="299.6" y="119.9">GND</text>
<text x="303.1" y="116.4">ID</text>
<text x="308.7" y="115">4</text>
<text x="308.7" y="118.5">5</text>
<text x="69.9" y="132.6">27</text>
<text x="75.4" y="134.4">VSS_4</text>
<text x="115.2" y="134.4">VSS_2</text>
<text x="127.2" y="132.6">74</text>
<text x="69.9" y="210.3">49</text>
<text x="75.4" y="212">VSS_1</text>
<text x="183.2" y="250.6">1</text>
<text x="183.2" y="254.1">2</text>
<text x="183.2" y="257.6">3</text>
<text x="183.2" y="261.2">4</text>
<text x="183.2" y="264.7">5</text>
<text x="183.2" y="268.2">6</text>
</g>
<g font-size="3.2" fill="#00f">
<text x="235.9" y="33.9">2</text>
<text x="239.4" y="35.6">Vout</text>
<text x="254.2" y="35.6">Vout</text>
<text x="263" y="33.9">4</text>
<text x="71.9" y="40.9">1</text>
<text x="235.9" y="37.4">3</text>
<text x="239.4" y="39.2">Vin</text>
<text x="71.9" y="44.5">2</text>
<text x="71.9" y="48">3</text>
<text x="75.4" y="42.7">PE2</text>
<text x="75.4" y="46.2">PE3</text>
<text x="127.2" y="48">98</text>
<text x="71.9" y="51.5">4</text>
<text x="75.4" y="49.7">PE4</text>
<text x="75.4" y="53.3">PE5</text>
<text x="119.8" y="53.3">PE0</text>
<text x="119.8" y="49.7">PE1</text>
<text x="127.2" y="51.5">97</text>
<text x="71.9" y="55">5</text>
<text x="71.9" y="58.6">6</text>
<text x="75.4" y="56.8">PE6</text>
<text x="119.6" y="56.8">PB9</text>
<text x="127.2" y="58.6">95</text>
<text x="127.2" y="55">96</text>
<text x="71.9" y="62.1">7</text>
<text x="71.9" y="65.6">8</text>
<text x="75.4" y="60.3">VBAT</text>
<text x="75.4" y="63.9">PC13-TAMPER-RTC</text>
<text x="114.6" y="63.9">BOOT0</text>
<text x="119.6" y="60.3">PB8</text>
<text x="127.2" y="65.6">93</text>
<text x="127.2" y="62.1">94</text>
<text x="71.9" y="69.1">9</text>
<text x="75.4" y="67.4">PC14-OSC32_IN</text>
<text x="75.4" y="70.9">PC15-OSC32_OUT</text>
<text x="119.6" y="70.9">PB6</text>
<text x="119.6" y="67.4">PB7</text>
<text x="127.2" y="69.1">92</text>
<text x="119.6" y="78">PB4</text>
<text x="119.6" y="74.4">PB5</text>
<text x="127.2" y="76.2">90</text>
<text x="127.2" y="72.7">91</text>
<text x="69.9" y="79.7">12</text>
<text x="69.9" y="83.3">13</text>
<text x="75.4" y="81.5">OSC_IN</text>
<text x="119.6" y="81.5">PB3</text>
<text x="127.2" y="83.3">88</text>
<text x="127.2" y="79.7">89</text>
<text x="69.9" y="86.8">14</text>
<text x="75.4" y="85">OSC_OUT</text>
<text x="75.4" y="88.5">NRST</text>
<text x="119.3" y="88.5">PD6</text>
<text x="119.3" y="85">PD7</text>
<text x="127.2" y="86.8">87</text>
<text x="69.9" y="90.3">15</text>
<text x="69.9" y="93.8">16</text>
<text x="75.4" y="92.1">PC0</text>
<text x="75.4" y="95.6">PC1</text>
<text x="119.3" y="95.6">PD4</text>
<text x="119.3" y="92.1">PD5</text>
<text x="127.2" y="93.8">85</text>
<text x="127.2" y="90.3">86</text>
<text x="69.9" y="97.4">17</text>
<text x="69.9" y="100.9">18</text>
<text x="75.4" y="99.1">PC2</text>
<text x="119.3" y="99.1">PD3</text>
<text x="127.2" y="100.9">83</text>
<text x="127.2" y="97.4">84</text>
<text x="75.4" y="102.7">PC3</text>
<text x="119.3" y="106.2">PD1</text>
<text x="119.3" y="102.7">PD2</text>
<text x="127.2" y="108">81</text>
<text x="127.2" y="104.4">82</text>
<text x="69.9" y="111.5">21</text>
<text x="75.4" y="113.2">VREF+</text>
<text x="117.5" y="113.2">PC12</text>
<text x="119.3" y="109.7">PD0</text>
<text x="127.2" y="111.5">80</text>
<text x="69.9" y="118.5">23</text>
<text x="117.5" y="116.8">PC11</text>
<text x="127.2" y="118.5">78</text>
<text x="127.2" y="115">79</text>
<text x="69.9" y="122.1">24</text>
<text x="69.9" y="125.6">25</text>
<text x="75.4" y="120.3">PA0-WKUP</text>
<text x="75.4" y="123.8">PA1</text>
<text x="117.5" y="120.3">PC10</text>
<text x="117.6" y="123.8">PA15</text>
<text x="127.2" y="125.6">76</text>
<text x="127.2" y="122.1">77</text>
<text x="69.9" y="129.1">26</text>
<text x="75.4" y="127.4">PA2</text>
<text x="75.4" y="130.9">PA3</text>
<text x="117.6" y="127.4">PA14</text>
<text x="121.1" y="137.9">NC</text>
<text x="127.2" y="136.2">73</text>
<text x="69.9" y="139.7">29</text>
<text x="69.9" y="143.2">30</text>
<text x="75.4" y="141.5">PA4</text>
<text x="117.6" y="141.5">PA13</text>
<text x="127.2" y="143.2">71</text>
<text x="127.2" y="139.7">72</text>
<text x="69.9" y="146.8">31</text>
<text x="75.4" y="145">PA5</text>
<text x="75.4" y="148.5">PA6</text>
<text x="117.6" y="148.5">PA11</text>
<text x="117.6" y="145">PA12</text>
<text x="127.2" y="146.8">70</text>
<text x="368.8" y="148.5">B1A12</text>
<text x="69.9" y="150.3">32</text>
<text x="69.9" y="153.8">33</text>
<text x="75.4" y="152">PA7</text>
<text x="75.4" y="155.6">PC4</text>
<text x="117.6" y="152">PA10</text>
<text x="119.6" y="155.6">PA9</text>
<text x="127.2" y="153.8">68</text>
<text x="127.2" y="150.3">69</text>
<text x="360.1" y="150.3">GND</text>
<text x="69.9" y="157.3">34</text>
<text x="69.9" y="160.9">35</text>
<text x="75.4" y="159.1">PC5</text>
<text x="119.6" y="159.1">PA8</text>
<text x="127.2" y="160.9">66</text>
<text x="127.2" y="157.3">67</text>
<text x="339.6" y="160.9">B5</text>
<text x="358.5" y="159.1">VBUS</text>
<text x="368.8" y="160.9">A8</text>
<text x="368.8" y="157.3">B4A9</text>
<text x="69.9" y="164.4">36</text>
<text x="69.9" y="167.9">37</text>
<text x="75.4" y="162.6">PB0</text>
<text x="75.4" y="166.2">PB1</text>
<text x="119.5" y="166.2">PC8</text>
<text x="119.5" y="162.6">PC9</text>
<text x="127.2" y="167.9">64</text>
<text x="127.2" y="164.4">65</text>
<text x="339.6" y="164.4">B6</text>
<text x="339.6" y="167.9">B7</text>
<text x="345.3" y="162.6">CC2</text>
<text x="345.3" y="166.2">DP2</text>
<text x="358.7" y="162.6">SBU1</text>
<text x="360.5" y="166.2">DN1</text>
<text x="368.8" y="167.9">A6</text>
<text x="368.8" y="164.4">A7</text>
<text x="69.9" y="171.5">38</text>
<text x="75.4" y="169.7">PB2</text>
<text x="75.4" y="173.2">PE7</text>
<text x="119.5" y="173.2">PC6</text>
<text x="119.5" y="169.7">PC7</text>
<text x="127.2" y="171.5">63</text>
<text x="339.6" y="171.5">B8</text>
<text x="345.3" y="169.7">DN2</text>
<text x="345.3" y="173.2">SBU2</text>
<text x="360.9" y="173.2">CC1</text>
<text x="361" y="169.7">DP1</text>
<text x="368.8" y="171.5">A5</text>
<text x="69.9" y="175">39</text>
<text x="69.9" y="178.5">40</text>
<text x="75.4" y="176.7">PE8</text>
<text x="117.3" y="176.7">PD15</text>
<text x="127.2" y="178.5">61</text>
<text x="127.2" y="175">62</text>
<text x="358.5" y="176.7">VBUS</text>
<text x="368.8" y="175">A4B9</text>
<text x="69.9" y="182">41</text>
<text x="69.9" y="185.6">42</text>
<text x="75.4" y="180.3">PE9</text>
<text x="75.4" y="183.8">PE10</text>
<text x="117.3" y="183.8">PD13</text>
<text x="117.3" y="180.3">PD14</text>
<text x="127.2" y="185.6">59</text>
<text x="127.2" y="182">60</text>
<text x="340.2" y="183.8">0</text>
<text x="344.7" y="185.2">0</text>
<text x="360.1" y="185.6">GND</text>
<text x="368.8" y="183.8">A1B12</text>
<text x="69.9" y="189.1">43</text>
<text x="75.4" y="187.3">PE11</text>
<text x="75.4" y="190.9">PE12</text>
<text x="117.3" y="190.9">PD11</text>
<text x="117.3" y="187.3">PD12</text>
<text x="127.2" y="189.1">58</text>
<text x="69.9" y="192.6">44</text>
<text x="69.9" y="196.1">45</text>
<text x="75.4" y="194.4">PE13</text>
<text x="75.4" y="197.9">PE14</text>
<text x="117.3" y="194.4">PD10</text>
<text x="119.3" y="197.9">PD9</text>
<text x="127.2" y="196.1">56</text>
<text x="127.2" y="192.6">57</text>
<text x="69.9" y="199.7">46</text>
<text x="69.9" y="203.2">47</text>
<text x="75.4" y="201.4">PE15</text>
<text x="119.3" y="201.4">PD8</text>
<text x="127.2" y="203.2">54</text>
<text x="127.2" y="199.7">55</text>
<text x="69.9" y="206.7">48</text>
<text x="75.4" y="205">PB10</text>
<text x="75.4" y="208.5">PB11</text>
<text x="117.6" y="208.5">PB14</text>
<text x="117.6" y="205">PB15</text>
<text x="127.2" y="206.7">53</text>
<text x="117.6" y="215.5">PB12</text>
<text x="117.6" y="212">PB13</text>
<text x="127.2" y="213.8">51</text>
<text x="127.2" y="210.3">52</text>
<text x="368.4" y="219.1">1</text>
<text x="384.5" y="219.1">3</text>
<text x="303.1" y="227.9">1</text>
<text x="319.3" y="227.9">3</text>
<text x="368.4" y="222.6">2</text>
<text x="384.5" y="222.6">4</text>
<text x="303.1" y="231.4">2</text>
<text x="319.3" y="231.4">4</text>
<text x="326.3" y="240.6">BOOT1 BOOT0 Boot Mode</text>
<text x="330.1" y="243.8">0</text>
<text x="341.6" y="243.8">0</text>
<text x="349.2" y="243.8">Internal Flash</text>
<text x="36.8" y="248.3" transform="rotate(-90 36.8 248.3)">VDD_1</text>
<text x="52.7" y="248.3" transform="rotate(-90 52.7 248.3)">VDD_2</text>
<text x="68.5" y="248.3" transform="rotate(-90 68.5 248.3)">VDD_3</text>
<text x="84.4" y="248.3" transform="rotate(-90 84.4 248.3)">VDD_4</text>
<text x="100.3" y="248.3" transform="rotate(-90 100.3 248.3)">VDD_5</text>
<text x="117.9" y="248.3" transform="rotate(-90 117.9 248.3)">VDDA</text>
<text x="133.8" y="248.3" transform="rotate(-90 133.8 248.3)">VDDA</text>
<text x="330.1" y="246.9">0</text>
<text x="341.6" y="246.9">1</text>
<text x="349.2" y="246.9">System (DFU)</text>
<text x="36.8" y="274.7" transform="rotate(-90 36.8 274.7)">VSS_1</text>
<text x="52.7" y="274.7" transform="rotate(-90 52.7 274.7)">VSS_2</text>
<text x="68.5" y="274.7" transform="rotate(-90 68.5 274.7)">VSS_3</text>
<text x="84.4" y="274.7" transform="rotate(-90 84.4 274.7)">VSS_4</text>
<text x="100.3" y="274.7" transform="rotate(-90 100.3 274.7)">VSS_5</text>
<text x="117.9" y="274.7" transform="rotate(-90 117.9 274.7)">VSSA</text>
<text x="133.8" y="274.7" transform="rotate(-90 133.8 274.7)">VSSA</text>
</g>
<g font-size="3.2" fill="#f00">
<text x="127.2" y="40.9">100</text>
<text x="114.6" y="42.7">VDD_3</text>
<text x="69.9" y="76.2">11</text>
<text x="75.4" y="78">VDD_5</text>
<text x="69.9" y="104.4">19</text>
<text x="75.4" y="106.2">VSSA</text>
<text x="300.3" y="105.8">VCC</text>
<text x="308.7" y="104.4">1</text>
<text x="69.9" y="115">22</text>
<text x="75.4" y="116.8">VDDA</text>
<text x="114.6" y="130.9">VDD_2</text>
<text x="127.2" y="129.1">75</text>
<text x="69.9" y="136.2">28</text>
<text x="75.4" y="137.9">VDD_4</text>
<text x="69.9" y="213.8">50</text>
<text x="75.4" y="215.5">VDD_1</text>
</g>
<g font-size="3.2" fill="#09f">
<text x="153.5" y="63.1">(DFU)</text>
<text x="34.9" y="119.9">(ABORT)</text>
</g>
<g font-size="2.5" fill="#08f">
<text x="368.7" y="44.8">p-chan</text>
<text x="368.7" y="47.3">MOSFET</text>
</g>
</svg>
